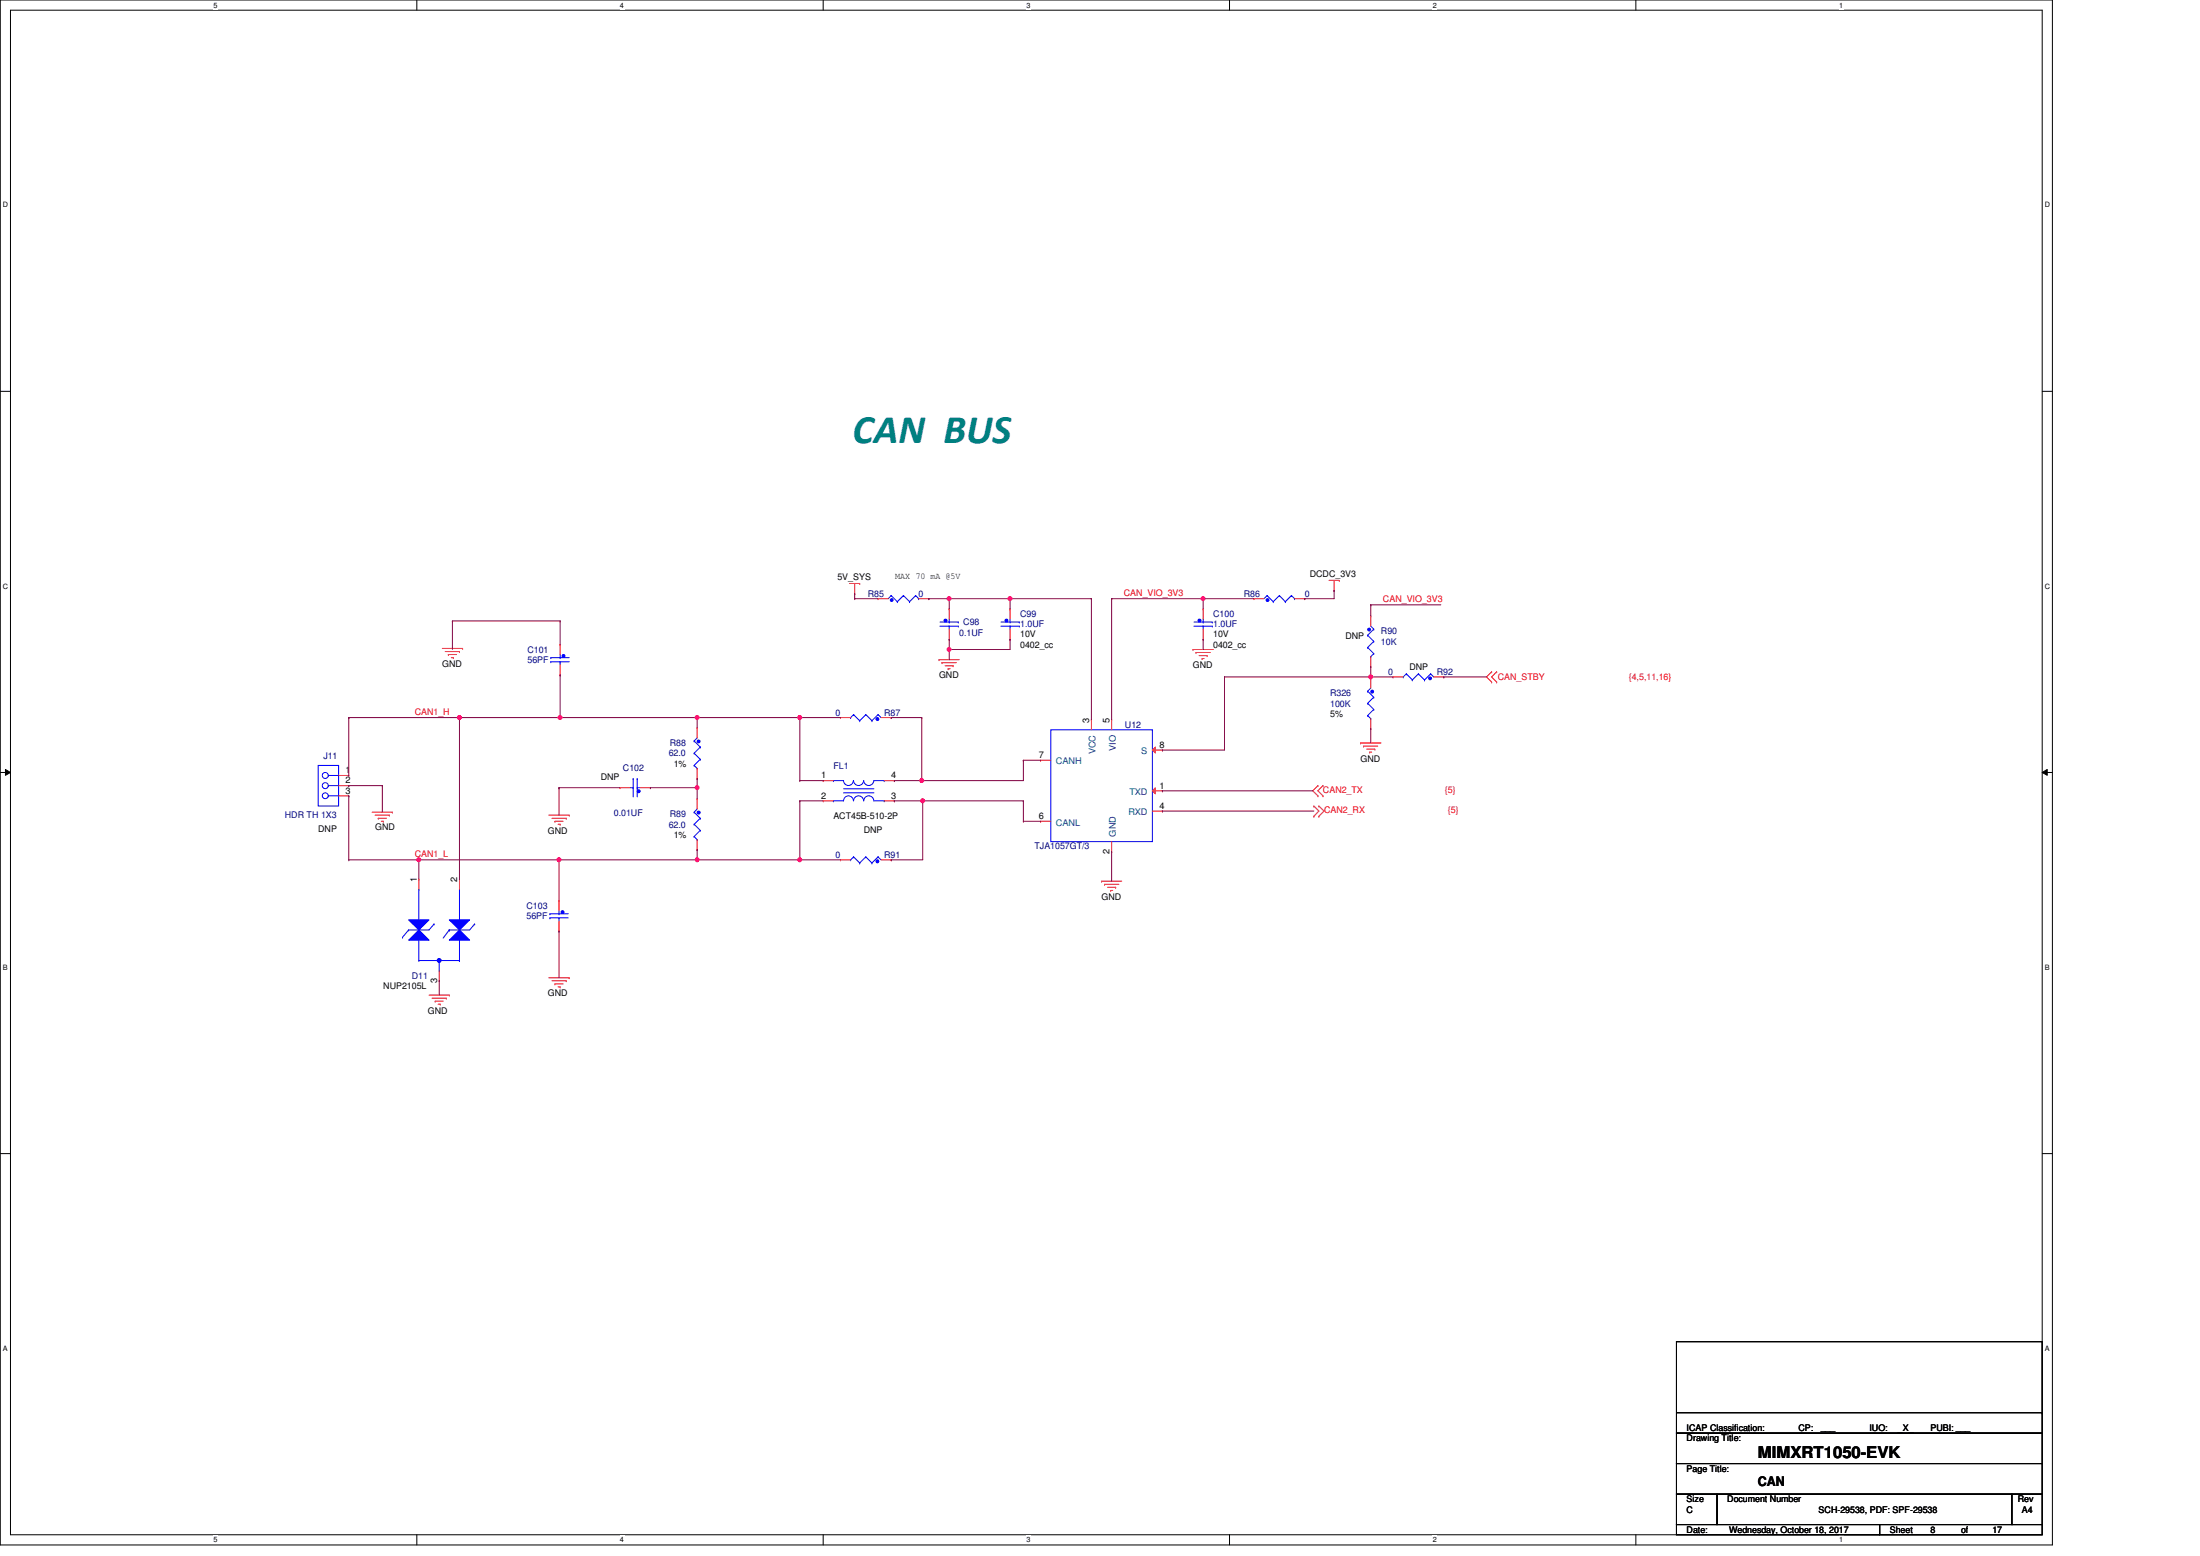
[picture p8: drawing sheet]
<svg xmlns="http://www.w3.org/2000/svg" width="297mm" height="210mm" viewBox="0 0 297 210" stroke-linecap="round" stroke-linejoin="round" font-family="sans-serif">
<path d="M0 0h277.1v208.5h-277.1zM1.4 1.4h274.3v205.7h-274.3z" fill="none" stroke="#000" stroke-width=".14"/>
<g fill="#fff">
<path d="M28.8 .1h.6v1.1h-.6z"/>
<path d="M28.8 207.3h.6v1.1h-.6z"/>
</g>
<path d="M56.3 0v1.4M56.3 207.1v1.4" fill="none" stroke="#000" stroke-width=".14"/>
<g fill="#fff">
<path d="M83.7 .1h.6v1.1h-.6z"/>
<path d="M83.7 207.3h.6v1.1h-.6z"/>
</g>
<path d="M111.1 0v1.4M111.1 207.1v1.4" fill="none" stroke="#000" stroke-width=".14"/>
<g fill="#fff">
<path d="M138.6 .1h.5v1.1h-.5z"/>
<path d="M138.6 207.3h.5v1.1h-.5z"/>
</g>
<path d="M166 0v1.4M166 207.1v1.4" fill="none" stroke="#000" stroke-width=".14"/>
<g fill="#fff">
<path d="M193.4 .1h.6v1.1h-.6z"/>
<path d="M193.4 207.3h.6v1.1h-.6z"/>
</g>
<path d="M220.9 0v1.4M220.9 207.1v1.4" fill="none" stroke="#000" stroke-width=".14"/>
<g fill="#fff">
<path d="M248.3 .1h.6v1.1h-.6z"/>
<path d="M248.3 207.3h.6v1.1h-.6z"/>
<path d="M.4 27.1h.7v1.1h-.7z"/>
<path d="M276.1 27.1h.7v1.1h-.7z"/>
<path d="M.4 78.5h.7v1.1h-.7z"/>
<path d="M276.1 78.5h.7v1.1h-.7z"/>
</g>
<path d="M0 52.8h1.4M275.7 52.8h1.4" fill="none" stroke="#000" stroke-width=".14"/>
<g fill="#fff">
<path d="M.4 130h.7v1.1h-.7z"/>
<path d="M276.1 130h.6v1.1h-.6z"/>
</g>
<path d="M0 104.2h1.4M.7 103.8l.7 .4-.7 .4zM275.7 104.2l.7-.4v.8zM275.7 104.2h1.4" fill="none" stroke="#000" stroke-width=".14"/>
<path d="M.7 103.8l.7 .4-.7 .4zM275.7 104.2l.7-.4v.8z" fill="#000"/>
<g fill="#fff">
<path d="M.4 181.4h.7v1.1h-.7z"/>
<path d="M276.1 181.4h.6v1.1h-.6z"/>
</g>
<path d="M0 155.7h1.4M275.7 155.7h1.4M226.4 193.4h49.3v4.1h-49.3zM226.4 197.5h49.3v4.1h-49.3zM226.4 181.1h49.3v12.3h-49.3zM226.4 190.6h49.3M275.7 190.6h.1M226.4 201.6h5.4v4.1h-5.4zM226.4 205.7h27.4v1.4h-27.4zM231.8 201.6h39.8v4.1h-39.8zM253.8 205.7h21.9v1.4h-21.9zM271.6 201.6h4.1v4.1h-4.1z" fill="none" stroke="#000" stroke-width=".14"/>
<g fill="none" stroke="#f00" stroke-width=".14">
<path d="M114.7 78.7h1.4M115.4 78.7v1.4M116.1 78.7h.1M179.4 78.3h1.4M180.1 79.7h.1M180.1 78.3v1.4M180.8 78.3h.1M59.7 87.5h2.8M60.1 87.9h1.9M60.5 88.3h.1M60.5 88.3h1.1M60.9 88.8h.3"/>
<path d="M61.2 88.8h.1M62 87.9h.1M62.5 87.5h.1M115.4 80.1h.1M126.8 89h.1M126.8 89h2.7M127.2 89.4h.1M127.2 89.4h1.9M127.6 89.9h1.1M128 90.3h.1M128 90.3h.3M128.7 89.9h.1"/>
<path d="M161.1 87.7h.1M161.1 87.7h2.7M161.5 88.1h.1M161.5 88.1h1.9M161.9 88.5h1.1M162.3 88.9h.1M162.3 88.9h.3M163 88.5h.1M201.4 90.7h.1M201.4 92h.1M201.4 90.7l-.7 .7 .7 .6M202.1 92h.1"/>
<path d="M202.1 90.7h.1M202.1 90.7l-.7 .7 .7 .6M50.2 109.6h2.8M50.6 110h2M51.1 110.4h.1M51.1 110.4h1.1M51.5 110.8h.2M51.7 110.8h.1M52.6 110h.1M53 109.6h.1M74.1 110h2.8M74.5 110.4h2"/>
<path d="M74.9 110.8h.1M74.9 110.8h1.1M75.3 111.2h.3M75.6 111.2h.1M76.5 110.4h.1M76.9 110h.1M148.7 118.9h.1M148.7 118.9h2.8M149.1 119.3h.1M149.1 119.3h2M149.5 119.7h1.1M150.6 119.7h.1"/>
<path d="M177.4 108.8h.1M177.4 110.2h.1M177.4 108.8l.7 .7-.7 .7M177.9 106h.1M177.9 107.4h.1M177.9 106l-.7 .7 .7 .7M178.1 108.8h.1M178.1 110.2h.1M178.1 108.8l.7 .7-.7 .7M178.6 107.4h.1M178.6 106h.1M178.6 106l-.7 .7 .7 .7"/>
<path d="M183.7 100.3h.1M183.7 100.3h2.8M184.1 100.7h.1M184.1 100.7h1.9M184.5 101.1h1.1M184.9 101.5h.1M184.9 101.5h.3M185.6 101.1h.1M57.9 134.3h2.8M58.3 134.7h2M58.8 135.1h.1M58.8 135.1h1"/>
<path d="M59.2 135.5h.2M59.4 135.5h.1M60.3 134.7h.1M60.7 134.3h.1M74.1 132h2.8M74.5 132.4h2M74.9 132.8h.1M74.9 132.8h1.1M75.3 133.2h.3M75.6 133.2h.1M76.5 132.4h.1M76.9 132h.1"/>
<path d="M150 120.2h.1M150 120.2h.2"/>
</g>
<path d="M171.1 80.4h.1M171.1 80.4l-.4 .4M171.1 80.4l.8 .8M171.9 81.2h.1M172.7 80.4h.1M172.7 80.4l-.8 .8M172.7 80.4l.8 .8M173.5 81.2h.1M174.4 80.4h.1M174.4 80.4l-.9 .8M174.4 80.4l.4 .4M174.8 80.8h.1" fill="none" stroke="#00f" stroke-width=".14"/>
<path d="M171 80.8h.3v.3h-.3z" fill-rule="evenodd" fill="#00f"/>
<g fill="none" stroke="#00f" stroke-width=".14">
<path d="M93.7 100h.1M93.7 100l.8 .8M94.1 99.6l-.4 .4M171 80.8h.3v.3h-.3zM93.7 101.6h.1M93.7 103.3h.1M93.7 101.6l.8 .9M93.7 103.3l.4 .4M94.1 103.7h.1M94.5 100.8h.1M94.5 102.5h.1M94.5 100.8l-.8 .8"/>
<path d="M94.5 102.5l-.8 .8"/>
</g>
<path d="M169.3 80.8h.1M169.3 80.8h1.4M174.8 80.8h1.4M176.2 80.8h.1" fill="none" stroke="#f00" stroke-width=".14"/>
<path d="M94.2 99.9h.3v.3h-.3z" fill-rule="evenodd" fill="#00f"/>
<path d="M94.2 99.9h.3v.3h-.3zM85.1 106.3h.4M85.5 105.1h.1M85.5 106.3h.1M85.5 105.1v2.4M86 105.1h.1M86 105.1v2.4" fill="none" stroke="#00f" stroke-width=".14"/>
<path d="M94.1 98.2h.1M94.1 98.2v1.4M94.1 105.1h.1M94.1 103.7v1.4" fill="none" stroke="#f00" stroke-width=".14"/>
<circle cx="86.2" cy="106.8" r=".2" fill="#00f"/>
<g fill="none" stroke="#00f" stroke-width=".14">
<path d="M114.8 96.8h.1M115.2 96.4h.1M115.2 96.4l.9 .9M115.2 96.4l-.4 .4M116.1 97.3h.1M116.9 96.4h.1M116.9 96.4l.8 .9M116.9 96.4l-.8 .9M117.7 97.3h.1M118.6 96.4h.1M118.6 96.4l.4 .4M118.6 96.4l-.9 .9"/>
<path d="M86 106.3h.1M86 106.3h.5"/>
<circle cx="86.2" cy="106.8" r=".2"/>
</g>
<path d="M83.7 106.3h.1M83.7 106.3h1.4M86.5 106.3h1.3M87.8 106.3h.1" fill="none" stroke="#f00" stroke-width=".14"/>
<path d="M118.3 96.9h.3v.3h-.3z" fill-rule="evenodd" fill="#00f"/>
<g fill="none" stroke="#00f" stroke-width=".14">
<path d="M118.3 96.9h.3v.3h-.3zM189.5 91.4h.1M189.9 90.9h.1M189.9 90.9l.8 .9M189.9 90.9l-.4 .5M190.7 91.8h.1M191.5 90.9h.1M191.5 90.9l.8 .9M191.5 90.9l-.8 .9M192.3 91.8h.1M193.2 90.9h.1M193.2 90.9l.4 .5"/>
<path d="M193.2 90.9l-.9 .9"/>
</g>
<path d="M113.5 96.8h.1M113.5 96.8h1.3M119 96.8h1.3M120.3 96.8h.1" fill="none" stroke="#f00" stroke-width=".14"/>
<path d="M192.9 91.4h.3v.3h-.3z" fill-rule="evenodd" fill="#00f"/>
<path d="M192.9 91.4h.3v.3h-.3zM74.2 123.9h.1M74.2 123.3h.1M74.2 123.9h2.5M74.2 123.3h2.5M75.5 123.9h.1M75.5 123.9v.4" fill="none" stroke="#00f" stroke-width=".14"/>
<path d="M188.1 91.4h.1M188.1 91.4h1.4M193.6 91.4h1.3M194.9 91.4h.1" fill="none" stroke="#f00" stroke-width=".14"/>
<circle cx="76" cy="123.1" r=".2" fill="#00f"/>
<g fill="none" stroke="#00f" stroke-width=".14">
<path d="M184.7 93.3h.1M184.7 94.9h.1M184.7 96.6h.1M184.7 93.3l.8 .8M184.7 94.9l.8 .8M184.7 96.6l.4 .4M185.1 97h.1M185.1 92.9l-.4 .4M185.5 94.1h.1M185.5 95.7h.1M185.5 94.1l-.8 .8M185.5 95.7l-.8 .9"/>
<path d="M43 103.3h2.7v5.5h-2.7zM44.3 104.6h.1M44.3 106h.1M44.3 107.4h.1M44.3 104.6h1.4M44.3 106h1.4M44.3 107.4h1.4M75.5 123.3h.1M75.5 122.9v.4"/>
<circle cx="43.9" cy="106" r=".4"/>
<circle cx="43.9" cy="104.6" r=".4"/>
<circle cx="43.9" cy="107.4" r=".4"/>
<circle cx="76" cy="123.1" r=".2"/>
</g>
<path d="M45.7 104.6h1.4M45.7 106h1.4M45.7 107.4h1.4M47.1 104.6h.1M47.1 106h.1M47.1 107.4h.1M75.5 121.5h.1M75.5 125.6h.1M75.5 121.5v1.4M75.5 124.3v1.3" fill="none" stroke="#f00" stroke-width=".14"/>
<path d="M185.1 93.2h.3v.3h-.3z" fill-rule="evenodd" fill="#00f"/>
<g fill="none" stroke="#00f" stroke-width=".14">
<path d="M185.1 93.2h.3v.3h-.3zM114.8 116h.1M115.2 115.6h.1M115.2 115.6l.9 .9M115.2 115.6l-.4 .4M116.1 116.5h.1M116.9 115.6h.1M116.9 115.6l.8 .9M116.9 115.6l-.8 .9M117.7 116.5h.1M118.6 115.6h.1M118.6 115.6l.4 .4"/>
<path d="M118.6 115.6l-.9 .9"/>
</g>
<path d="M185.1 91.5h.1M185.1 98.3h.1M185.1 91.5v1.4M185.1 97v1.3" fill="none" stroke="#f00" stroke-width=".14"/>
<path d="M118.3 116.1h.3v.3h-.3z" fill-rule="evenodd" fill="#00f"/>
<g fill="none" stroke="#00f" stroke-width=".14">
<path d="M120.3 80.4h.1M120.3 80.4l-.4 .4M120.3 80.4l.9 .8M121.2 81.2h.1M122 80.4h.1M122 80.4l-.8 .8M122 80.4l.8 .8M122.8 81.2h.1M123.6 80.4h.1M123.6 80.4l-.8 .8M123.6 80.4l.4 .4M124 80.8h.1"/>
<path d="M118.3 116.1h.3v.3h-.3z"/>
</g>
<path d="M113.5 116h.1M113.5 116h1.3M119 116h1.3M120.3 116h.1" fill="none" stroke="#f00" stroke-width=".14"/>
<circle cx="120.4" cy="81" r=".19" fill="#00f"/>
<g fill="none" stroke="#00f" stroke-width=".14">
<path d="M141.9 98.5h13.7v15.1h-13.7zM112.5 108.1h1.4a.67 .67 0 0 1 .7-.7 .67 .67 0 0 1 .6 .7 .69 .69 0 0 1 .7-.7 .69 .69 0 0 1 .7 .7M112.5 105.3h.1M112.5 108.1h.1M113.9 106.4h4.1M113.9 107h4.1M115.2 105.3a.67 .67 0 0 1-.6 .7 .67 .67 0 0 1-.7-.7h-1.4M115.2 105.3a.68 .68 0 0 0 .7 .7 .68 .68 0 0 0 .7-.7M116.6 108.1a.68 .68 0 0 1 .7-.7 .68 .68 0 0 1 .7 .7M116.6 105.3a.68 .68 0 0 0 .7 .7 .68 .68 0 0 0 .7-.7M118 105.3h1.4M118 108.1h1.4"/>
<path d="M119.4 105.3h.1M119.4 108.1h.1"/>
<circle cx="120.4" cy="81" r=".19"/>
</g>
<path d="M118.6 80.8h.1M118.6 80.8h1.3M124 80.8h1.4M125.4 80.8h.1M111.1 105.3h.1M111.1 108.1h.1M111.1 105.3h1.4M111.1 108.1h1.4M119.4 105.3h1.4M119.4 108.1h1.4M120.8 108.1h.1M120.8 105.3h.1" fill="none" stroke="#f00" stroke-width=".14"/>
<path d="M155.6 106.7l.4-.4v.8z" fill="#f00"/>
<g fill="none" stroke="#f00" stroke-width=".14">
<path d="M147.4 97.1h.1M147.4 97.1v1.4M150.1 97.1h.1M150.1 97.1v1.4M140.5 110.8h.1M140.5 102.6h.1M140.5 110.8h1.4M140.5 102.6h1.4M150.1 114.9h.1M150.1 113.6v1.3M155.6 106.7l.4-.4v.8zM155.6 106.7h1.3"/>
<path d="M155.6 109.5h1.3M156.9 106.7h.1M156.9 109.5h.1"/>
</g>
<path d="M155.6 101.2l.4-.4v.8z" fill="#f00"/>
<path d="M155.6 101.2l.4-.4v.8zM155.6 101.2h1.3M156.9 101.2h.1" fill="none" stroke="#f00" stroke-width=".14"/>
<path d="M184.7 85.7h.1M184.7 87.4h.1M184.7 85.7l.8 .9M184.7 87.4l.8 .8M185.1 88.6h.1M185.1 84.5l.4 .4M185.5 84.9h.1M185.5 86.6h.1M185.5 88.2h.1M185.5 84.9l-.8 .8M185.5 86.6l-.8 .8M185.5 88.2l-.4 .4" fill="none" stroke="#00f" stroke-width=".14"/>
<path d="M184.7 84.8h.3v.3h-.3z" fill-rule="evenodd" fill="#00f"/>
<path d="M184.7 84.8h.3v.3h-.3z" fill="none" stroke="#00f" stroke-width=".14"/>
<path d="M185.1 83.1h.1M185.1 90h.1M185.1 83.1v1.4M185.1 88.6v1.4" fill="none" stroke="#f00" stroke-width=".14"/>
<path d="M55.2 126.9l1.4-1.4 1.3 1.4z" fill="#00f"/>
<path d="M55.2 126.9l1.4-1.4 1.3 1.4zM55.2 125.5h.1M55.2 125.5h2.7M62 124.1h.1M62 129.6h.1M62 120v4.1M62 126.9v2.7" fill="none" stroke="#00f" stroke-width=".14"/>
<path d="M60.7 126.9l1.3-1.4 1.4 1.4z" fill="#00f"/>
<path d="M56.6 129.6h.1M56.6 120h.1M56.6 120v4.1M56.6 126.9v2.7M56.6 129.6h5.4M59.3 131h.1M59.3 129.6v1.4M60.7 126.9l1.3-1.4 1.4 1.4zM60.7 125.5h.1M60.7 125.5h2.7M62 129.6h.1" fill="none" stroke="#00f" stroke-width=".14"/>
<circle cx="59.3" cy="129.6" r=".27" fill="#00f"/>
<circle cx="59.3" cy="129.6" r=".27" fill="none" stroke="#00f" stroke-width=".14"/>
<path d="M55.2 124.1h2.7l-1.3 1.4z" fill="#00f"/>
<path d="M55.2 124.1h2.7l-1.3 1.4z" fill="none" stroke="#00f" stroke-width=".14"/>
<path d="M60.7 124.1h2.7l-1.4 1.4z" fill="#00f"/>
<g fill="none" stroke="#00f" stroke-width=".14">
<path d="M135.1 84.5h2.5M135.1 83.9h2.5M136.4 84.5h.1M136.4 84.5v.4M137.6 84.5h.1M137.6 83.9h.1M54.4 126.5h.1M55.2 125.5l-.8 1M58.6 124.7h.1M58.6 124.7l-.7 .8M60.7 124.1h2.7l-1.4 1.4zM60.7 125.5h.1"/>
<path d="M60.7 125.5l-.9 1.1M64.1 124.7h.1M64.1 124.7l-.7 .8"/>
</g>
<path d="M56.6 118.6h.1M56.6 118.6v1.4M62 118.6h.1M62 118.6v1.4M59.3 132.4h.1M59.3 131v1.4" fill="none" stroke="#f00" stroke-width=".14"/>
<circle cx="135.9" cy="83.7" r=".19" fill="#00f"/>
<g fill="none" stroke="#00f" stroke-width=".14">
<path d="M136.4 83.9h.1M136.4 83.5v.4M93.7 109.6h.1M93.7 111.2h.1M93.7 112.9h.1M93.7 109.6l.8 .8M93.7 111.2l.8 .9M93.7 112.9l.4 .4M94.1 113.3h.1M94.1 109.2l-.4 .4M94.5 110.4h.1M94.5 112.1h.1"/>
<path d="M94.5 110.4l-.8 .8M94.5 112.1l-.8 .8"/>
<circle cx="135.9" cy="83.7" r=".19"/>
</g>
<path d="M136.4 82.2h.1M136.4 86.3h.1M136.4 82.2v1.3M136.4 84.9v1.4" fill="none" stroke="#f00" stroke-width=".14"/>
<circle cx="94.3" cy="109.7" r=".2" fill="#00f"/>
<g fill="none" stroke="#00f" stroke-width=".14">
<path d="M126.9 84.5h2.5M126.9 83.9h2.5M128.2 84.5h.1M128.2 84.5v.4M129.4 84.5h.1M129.4 83.9h.1"/>
<circle cx="94.3" cy="109.7" r=".2"/>
</g>
<path d="M94.1 107.8h.1M94.1 114.7h.1M94.1 107.8v1.4M94.1 113.3v1.4" fill="none" stroke="#f00" stroke-width=".14"/>
<path d="M127.5 83.6h.3v.3h-.3z" fill-rule="evenodd" fill="#00f"/>
<path d="M127.5 83.6h.3v.3h-.3zM128.2 83.9h.1M128.2 83.5v.4M161.2 84.5h2.5M161.2 83.9h2.5M162.5 84.5h.1M162.5 84.5v.4M163.7 84.5h.1M163.7 83.9h.1" fill="none" stroke="#00f" stroke-width=".14"/>
<path d="M128.2 82.2h.1M128.2 86.3h.1M128.2 82.2v1.3M128.2 84.9v1.4" fill="none" stroke="#f00" stroke-width=".14"/>
<path d="M161.8 83.6h.3v.3h-.3z" fill-rule="evenodd" fill="#00f"/>
<path d="M74.4 89.3h.1M74.4 88.8h.1M74.4 89.3h2.5M74.4 88.8h2.5M75.6 89.3h.1M75.6 89.3v.4M161.8 83.6h.3v.3h-.3zM162.5 83.9h.1M162.5 83.5v.4" fill="none" stroke="#00f" stroke-width=".14"/>
<path d="M162.5 82.2h.1M162.5 86.3h.1M162.5 82.2v1.3M162.5 84.9v1.4" fill="none" stroke="#f00" stroke-width=".14"/>
<path d="M76 88.4h.2v.3h-.2z" fill-rule="evenodd" fill="#00f"/>
<path d="M75.6 88.8h.1M75.6 88.3v.5M76 88.4h.2v.3h-.2z" fill="none" stroke="#00f" stroke-width=".14"/>
<path d="M75.6 87h.1M75.6 91.1h.1M75.6 87v1.3M75.6 89.7v1.4" fill="none" stroke="#f00" stroke-width=".14"/>
<path d="M115.4 80.1h.1M115.4 80.8h.1M115.4 80.1v.7M115.4 80.8h3.2M128.2 80.8h.1M128.2 87.7h.1M128.2 80.8h8.2M128.2 87.7h8.2M128.2 87.7v1.3" fill="none" stroke="#800040" stroke-width=".14"/>
<circle cx="128.1" cy="87.6" r=".26" fill="#f0f"/>
<circle cx="128.1" cy="87.6" r=".26" fill="none" stroke="#f0f" stroke-width=".14"/>
<path d="M128.2 80.8h.1M128.2 80.8v1.4" fill="none" stroke="#800040" stroke-width=".14"/>
<circle cx="128.1" cy="80.8" r=".26" fill="#f0f"/>
<circle cx="128.1" cy="80.8" r=".26" fill="none" stroke="#f0f" stroke-width=".14"/>
<path d="M125.4 80.8h.1M125.4 80.8h2.8M128.2 86.3h.1M128.2 86.3v1.4M136.4 86.3h.1M136.4 80.8h.1M136.4 80.8v1.4M136.4 86.3v1.4M136.4 80.8h11" fill="none" stroke="#800040" stroke-width=".14"/>
<circle cx="136.4" cy="80.8" r=".27" fill="#f0f"/>
<circle cx="136.4" cy="80.8" r=".27" fill="none" stroke="#f0f" stroke-width=".14"/>
<path d="M147.4 80.8h.1M147.4 80.8v16.3M150.1 80.8h.1M150.1 80.8h12.4M162.5 86.3h.1M162.5 80.8h.1M162.5 80.8v1.4M162.5 86.3v1.4M176.2 80.8h.1M176.2 80.8h3.9" fill="none" stroke="#800040" stroke-width=".14"/>
<circle cx="162.4" cy="80.8" r=".26" fill="#f0f"/>
<circle cx="162.4" cy="80.8" r=".26" fill="none" stroke="#f0f" stroke-width=".14"/>
<g fill="none" stroke="#800040" stroke-width=".14">
<path d="M180.1 79.7h.1M180.1 79.7v1.1M47.1 96.8h.1M47.1 96.8v7.8M75.6 96.8h.1M75.6 96.8h18.5M94.1 96.8h.1M94.1 96.8v1.4M150.1 80.8h.1M150.1 80.8v16.3M162.5 80.8h.1M162.5 80.8h6.8"/>
<path d="M47.1 107.4h.1M47.1 106h.1M47.1 107.4v8.6M47.1 106h4.5M51.6 106h.1M51.6 106v3.6M75.5 116h.1M94.1 114.7h.1M94.1 105.1h.1M94.1 105.1v1.2M94.1 114.7v1.3h-18.6"/>
</g>
<circle cx="94.1" cy="106.3" r=".26" fill="#f0f"/>
<circle cx="94.1" cy="106.3" r=".26" fill="none" stroke="#f0f" stroke-width=".14"/>
<path d="M94.1 96.8h.1M94.1 96.8h13.9M87.8 106.3h.1M87.8 106.3h6.3M94.1 106.3h.1M94.1 106.3v1.5" fill="none" stroke="#800040" stroke-width=".14"/>
<circle cx="108" cy="96.8" r=".27" fill="#f0f"/>
<circle cx="108" cy="96.8" r=".27" fill="none" stroke="#f0f" stroke-width=".14"/>
<circle cx="94.1" cy="96.8" r=".26" fill="#f0f"/>
<circle cx="94.1" cy="96.8" r=".26" fill="none" stroke="#f0f" stroke-width=".14"/>
<path d="M94.1 116h.1M94.1 116h13.9" fill="none" stroke="#800040" stroke-width=".14"/>
<circle cx="108" cy="116" r=".27" fill="#f0f"/>
<circle cx="108" cy="116" r=".27" fill="none" stroke="#f0f" stroke-width=".14"/>
<circle cx="94.1" cy="116" r=".26" fill="#f0f"/>
<circle cx="94.1" cy="116" r=".26" fill="none" stroke="#f0f" stroke-width=".14"/>
<path d="M62 96.8h.1M75.6 83.8h.1M75.6 91.1h.1M75.6 83.8v3.2M75.6 91.1v5.7h-13.6" fill="none" stroke="#800040" stroke-width=".14"/>
<circle cx="75.6" cy="96.8" r=".27" fill="#f0f"/>
<circle cx="75.6" cy="96.8" r=".27" fill="none" stroke="#f0f" stroke-width=".14"/>
<path d="M56.6 116h.1M56.6 116h18.9M75.5 116h.1M75.5 116v5.5" fill="none" stroke="#800040" stroke-width=".14"/>
<circle cx="75.5" cy="116" r=".27" fill="#f0f"/>
<circle cx="75.5" cy="116" r=".27" fill="none" stroke="#f0f" stroke-width=".14"/>
<circle cx="56.5" cy="116" r=".27" fill="#f0f"/>
<circle cx="56.5" cy="116" r=".27" fill="none" stroke="#f0f" stroke-width=".14"/>
<g fill="none" stroke="#800040" stroke-width=".14">
<path d="M61.1 83.8h.1M61.1 83.8h14.5M108 96.8h.1M108 96.8v8.5M108 96.8h5.5M120.3 96.8h.1M120.3 96.8h4.2M124.5 96.8h.1M124.5 96.8v8.5M75.5 106.3h.1M75.5 106.3v3.7M75.5 106.3h8.2"/>
<path d="M108 108.1h.1M108 116h.1M108 108.1v7.9M108 116h5.5M120.3 116h.1M120.3 116h4.3M120.8 105.3h.1M120.8 105.3h17.4M124.5 105.3h.1M124.6 108.1h.1M124.6 108.1h13.6M75.5 125.6h.1"/>
<path d="M75.5 125.6v6.4"/>
</g>
<circle cx="124.4" cy="105.3" r=".27" fill="#f0f"/>
<circle cx="124.4" cy="105.3" r=".27" fill="none" stroke="#f0f" stroke-width=".14"/>
<path d="M120.8 108.1h.1M120.8 108.1h3.8M124.6 108.1h.1M124.6 108.1v7.9" fill="none" stroke="#800040" stroke-width=".14"/>
<circle cx="124.6" cy="108.1" r=".27" fill="#f0f"/>
<circle cx="124.6" cy="108.1" r=".27" fill="none" stroke="#f0f" stroke-width=".14"/>
<path d="M62 96.8h.1M62 96.8v21.8M47.1 116h.1M47.1 116h9.5M56.6 116h.1M56.6 116v2.6M108 105.3h.1M108 108.1h.1M108 105.3h3.1M108 108.1h3.1M59.3 132.4h.1M59.3 132.4v1.9" fill="none" stroke="#800040" stroke-width=".14"/>
<circle cx="62" cy="96.8" r=".27" fill="#f0f"/>
<circle cx="62" cy="96.8" r=".27" fill="none" stroke="#f0f" stroke-width=".14"/>
<g fill="none" stroke="#800040" stroke-width=".14">
<path d="M47.1 96.8h.1M47.1 96.8h14.9M61.1 87.5h.1M61.1 83.8v3.7M165.3 91.4h.1M165.3 91.4h22.8M185.1 90h.1M185.1 98.3h.1M185.1 81.6h.1M185.1 91.4h.1M185.1 81.6v1.5M185.1 90v1.5"/>
<path d="M185.1 98.3v2M185.1 81.6h9.4M194.9 91.4h.1M194.9 91.4h5.8M138.2 102.6h.1M138.2 108.1h.1M138.2 110.8h.1M138.2 102.6v2.7M138.2 108.1v2.7M138.2 102.6h2.3M138.2 110.8h2.3M156.9 106.7h.1"/>
<path d="M156.9 109.5h.1M156.9 106.7h20.3M156.9 109.5h20.5"/>
</g>
<circle cx="185.1" cy="91.3" r=".27" fill="#f0f"/>
<circle cx="185.1" cy="91.3" r=".27" fill="none" stroke="#f0f" stroke-width=".14"/>
<path d="M165.3 91.4h.1M165.3 91.4v9.8h-8.4M150.1 114.9h.1M150.1 114.9v4M156.9 101.2h.1" fill="none" stroke="#800040" stroke-width=".14"/>
<circle cx="128.1" cy="87.6" r=".26" fill="#f0f"/>
<circle cx="128.1" cy="87.6" r=".26" fill="none" stroke="#f0f" stroke-width=".14"/>
<circle cx="128.1" cy="80.8" r=".26" fill="#f0f"/>
<circle cx="128.1" cy="80.8" r=".26" fill="none" stroke="#f0f" stroke-width=".14"/>
<circle cx="136.4" cy="80.8" r=".27" fill="#f0f"/>
<circle cx="136.4" cy="80.8" r=".27" fill="none" stroke="#f0f" stroke-width=".14"/>
<circle cx="162.4" cy="80.8" r=".26" fill="#f0f"/>
<circle cx="162.4" cy="80.8" r=".26" fill="none" stroke="#f0f" stroke-width=".14"/>
<circle cx="94.1" cy="106.3" r=".26" fill="#f0f"/>
<circle cx="94.1" cy="106.3" r=".26" fill="none" stroke="#f0f" stroke-width=".14"/>
<circle cx="108" cy="96.8" r=".27" fill="#f0f"/>
<circle cx="108" cy="96.8" r=".27" fill="none" stroke="#f0f" stroke-width=".14"/>
<circle cx="94.1" cy="96.8" r=".26" fill="#f0f"/>
<circle cx="94.1" cy="96.8" r=".26" fill="none" stroke="#f0f" stroke-width=".14"/>
<circle cx="108" cy="116" r=".27" fill="#f0f"/>
<circle cx="108" cy="116" r=".27" fill="none" stroke="#f0f" stroke-width=".14"/>
<circle cx="94.1" cy="116" r=".26" fill="#f0f"/>
<circle cx="94.1" cy="116" r=".26" fill="none" stroke="#f0f" stroke-width=".14"/>
<circle cx="75.6" cy="96.8" r=".27" fill="#f0f"/>
<circle cx="75.6" cy="96.8" r=".27" fill="none" stroke="#f0f" stroke-width=".14"/>
<circle cx="75.5" cy="116" r=".27" fill="#f0f"/>
<circle cx="75.5" cy="116" r=".27" fill="none" stroke="#f0f" stroke-width=".14"/>
<circle cx="56.5" cy="116" r=".27" fill="#f0f"/>
<circle cx="56.5" cy="116" r=".27" fill="none" stroke="#f0f" stroke-width=".14"/>
<circle cx="124.4" cy="105.3" r=".27" fill="#f0f"/>
<circle cx="124.4" cy="105.3" r=".27" fill="none" stroke="#f0f" stroke-width=".14"/>
<circle cx="124.6" cy="108.1" r=".27" fill="#f0f"/>
<circle cx="124.6" cy="108.1" r=".27" fill="none" stroke="#f0f" stroke-width=".14"/>
<circle cx="62" cy="96.8" r=".27" fill="#f0f"/>
<circle cx="62" cy="96.8" r=".27" fill="none" stroke="#f0f" stroke-width=".14"/>
<circle cx="185.1" cy="91.3" r=".27" fill="#f0f"/>
<circle cx="185.1" cy="91.3" r=".27" fill="none" stroke="#f0f" stroke-width=".14"/>
<text font-size="5.5" fill="#008080" x="115.1" y="59.8">CAN BUS</text>
<text font-size="2.2" x="237.3" y="196.8">MIMXRT1050-EVK</text>
<text font-size="1.8" x="237.3" y="200.5">CAN</text>
<g font-size="1.2">
<text x="176.8" y="77.8">DCDC_3V3</text>
<text x="113.1" y="78.2">5V_SYS</text>
<text x="120.9" y="78.2">MAX 70 mA @5V</text>
<text x="137.7" y="86">10V</text>
<text x="137.7" y="87.4">0402_cc</text>
<text x="163.8" y="86">10V</text>
<text x="163.8" y="87.4">0402_cc</text>
<text x="181.6" y="86.3">DNP</text>
<text x="59.7" y="90">GND</text>
<text x="126.8" y="91.5">GND</text>
<text x="161.1" y="90.1">GND</text>
<text x="190.3" y="90.4">DNP</text>
<text x="147.1" y="97.5" transform="rotate(-90 147.1 97.5)">3</text>
<text x="149.8" y="97.5" transform="rotate(-90 149.8 97.5)">5</text>
<text x="156.5" y="100.9">8</text>
<text x="179.6" y="96.7">5%</text>
<text x="46.7" y="104.4">1</text>
<text x="46.7" y="105.7">2</text>
<text x="46.7" y="107.1">3</text>
<text x="81.1" y="105.2">DNP</text>
<text x="91" y="103.4">1%</text>
<text x="110.9" y="105.1">1</text>
<text x="110.9" y="107.8">2</text>
<text x="120.3" y="107.8">3</text>
<text x="120.3" y="105.1">4</text>
<text x="140.2" y="102.3">7</text>
<text x="156.5" y="106.4">1</text>
<text x="183.7" y="102.8">GND</text>
<text x="43" y="112.2">DNP</text>
<text x="50.6" y="112">GND</text>
<text x="74" y="112.5">GND</text>
<text x="91" y="113.1">1%</text>
<text x="112.5" y="110.6">ACT45B-510-2P</text>
<text x="116.6" y="112.4">DNP</text>
<text x="140.2" y="110.5">6</text>
<text x="156.5" y="109.2">4</text>
<text x="56.3" y="119.1" transform="rotate(-90 56.3 119.1)">1</text>
<text x="61.7" y="119.1" transform="rotate(-90 61.7 119.1)">2</text>
<text x="149.8" y="115.2" transform="rotate(-90 149.8 115.2)">2</text>
<text x="148.7" y="121.4">GND</text>
<text x="51.7" y="133.5">NUP2105L</text>
<text x="57.8" y="136.8">GND</text>
<text x="59" y="132.7" transform="rotate(-90 59 132.7)">3</text>
<text x="74" y="134.5">GND</text>
<text x="227.7" y="194.5">Drawing Title:</text>
<text x="227.7" y="193.1">ICAP Classification:</text>
<text x="242.8" y="193.1">CP:</text>
<text x="245.8" y="193">___</text>
<text x="252.4" y="193.1">IUO:</text>
<text x="256.3" y="193.1">_X_</text>
<text x="260.6" y="193.1">PUBI: ___</text>
<text x="227.7" y="198.6">Page Title:</text>
<text x="227.7" y="202.8">Size</text>
<text x="233.2" y="202.8">Document Number</text>
<text x="272.4" y="202.8">Rev</text>
<text x="227.7" y="206.9">Date:</text>
<text x="227.7" y="204.1">C</text>
<text x="233.5" y="206.9">Wednesday, October 18, 2017</text>
<text x="245.6" y="204.1">SCH-29538, PDF: SPF-29538</text>
<text x="255.2" y="206.9">Sheet</text>
<text x="260.6" y="206.9">8</text>
<text x="264.8" y="206.9">of</text>
<text x="269" y="206.9">17</text>
<text x="273" y="204.1">A4</text>
</g>
<g font-size="1.2" fill="#000080">
<text x="117.2" y="80.5">R85</text>
<text x="124" y="80.5">0</text>
<text x="137.7" y="83.3">C99</text>
<text x="163.8" y="83.3">C100</text>
<text x="167.9" y="80.5">R86</text>
<text x="176.2" y="80.5">0</text>
<text x="71.2" y="88.1">C101</text>
<text x="71.2" y="89.5">56PF</text>
<text x="129.5" y="85.9">0.1UF</text>
<text x="130.1" y="84.4">C98</text>
<text x="137.7" y="84.7">1.0UF</text>
<text x="163.8" y="84.7">1.0UF</text>
<text x="186.5" y="85.6">R90</text>
<text x="186.5" y="87">10K</text>
<text x="179.6" y="94">R326</text>
<text x="179.6" y="95.4">100K</text>
<text x="187.4" y="91.1">0</text>
<text x="194" y="91.1">R92</text>
<text x="90.4" y="100.7">R88</text>
<text x="112.8" y="96.6">0</text>
<text x="119.4" y="96.6">R87</text>
<text x="151.9" y="98.2">U12</text>
<text x="43.7" y="102.5">J11</text>
<text x="84.1" y="104">C102</text>
<text x="90.3" y="102.1">62.0</text>
<text x="112.5" y="103.7">FL1</text>
<text x="38.5" y="110.4">HDR TH 1X3</text>
<text x="82.9" y="110.2">0.01UF</text>
<text x="90.3" y="111.7">62.0</text>
<text x="90.4" y="110.3">R89</text>
<text x="112.8" y="115.8">0</text>
<text x="119.4" y="115.8">R91</text>
<text x="139.7" y="114.6">TJA1057GT/3</text>
<text x="71.1" y="122.6">C103</text>
<text x="71.1" y="124">56PF</text>
<text x="55.6" y="132.1">D11</text>
</g>
<g font-size="1.2" fill="#f00">
<text x="151.7" y="80.4">CAN_VIO_3V3</text>
<text x="186.7" y="81.2">CAN_VIO_3V3</text>
<text x="202.2" y="91.8">CAN_STBY</text>
<text x="219.9" y="91.8">{4,5,11,16}</text>
<text x="56" y="96.5">CAN1_H</text>
<text x="178.6" y="107">CAN2_TX</text>
<text x="195.1" y="107">{5}</text>
<text x="178.8" y="109.7">CAN2_RX</text>
<text x="195.5" y="109.7">{5}</text>
<text x="56" y="115.7">CAN1_L</text>
</g>
<g font-size="1.2" fill="#004080">
<text x="147.9" y="101.8" transform="rotate(-90 147.9 101.8)">VCC</text>
<text x="150.7" y="101.3" transform="rotate(-90 150.7 101.3)">VIO</text>
<text x="154.1" y="101.8">S</text>
<text x="142.6" y="103.2">CANH</text>
<text x="152.5" y="107.3">TXD</text>
<text x="142.6" y="111.4">CANL</text>
<text x="150.7" y="112.9" transform="rotate(-90 150.7 112.9)">GND</text>
<text x="152.4" y="110">RXD</text>
</g>
<g font-size="1">
<text x="28.8" y="1">5</text>
<text x="83.7" y="1">4</text>
<text x="138.6" y="1">3</text>
<text x="193.4" y="1">2</text>
<text x="248.3" y="1">1</text>
<text x=".4" y="28">D</text>
<text x="276.1" y="28">D</text>
<text x=".4" y="79.4">C</text>
<text x="276.1" y="79.4">C</text>
<text x=".4" y="130.9">B</text>
<text x="276.1" y="130.9">B</text>
<text x=".4" y="182.3">A</text>
<text x="276.1" y="182.3">A</text>
<text x="28.8" y="208.2">5</text>
<text x="83.7" y="208.2">4</text>
<text x="138.6" y="208.2">3</text>
<text x="193.4" y="208.2">2</text>
<text x="248.3" y="208.2">1</text>
</g>
</svg>
